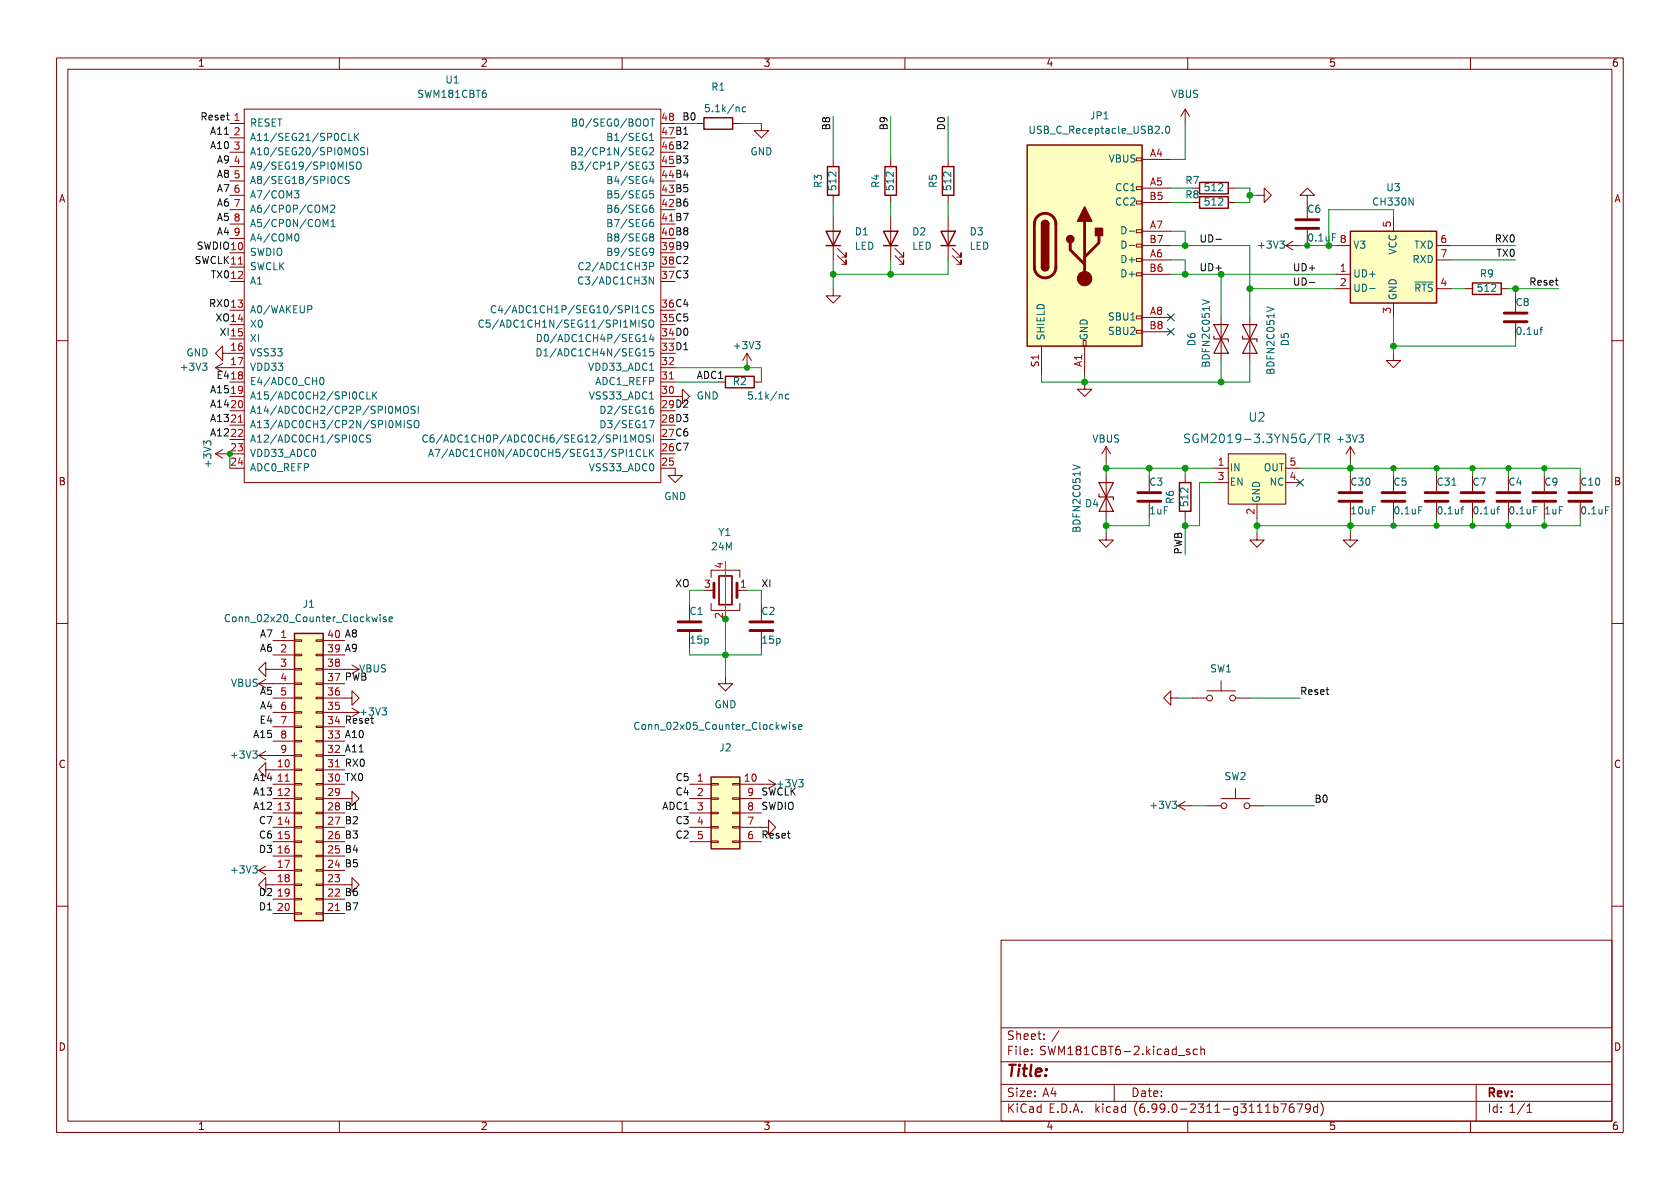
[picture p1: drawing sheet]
<svg xmlns="http://www.w3.org/2000/svg" width="297mm" height="210mm" viewBox="0 0 297 210" stroke-linecap="round" stroke-linejoin="round" font-family="sans-serif">
<g fill="none" stroke="#840000" stroke-width=".18">
<path d="M10 10.2h277v190.1h-277zM12 12.2h273v186.1h-273zM43.2 19.3h73.6v66h-73.6zM60 10.2v2M110 10.2v2M160 10.2v2M209.5 19.3v2.5M209.5 19.3l-.7 1.3M209.5 19.3l.8 1.3M210 10.2v2M260 10.2v2M40.6 21.8h2.6"/>
<path d="M40.6 24.4h2.6M40.6 26.9h2.6M40.6 29.5h2.6M40.6 32h2.6M40.6 34.5h2.6M40.6 37.1h2.6M40.6 39.6h2.6M123.2 21.8h1.3M129.5 21.8h1.3M134.6 21.8v1.3h1.3l-1.3 1.3-1.3-1.3h1.3M147.3 28.2v1.3M147.3 34.5v1.3"/>
<path d="M147.3 38.3v7.7M157.5 28.2v1.3M157.5 34.5v1.3M157.5 38.3v7.7M167.6 28.2v1.3M167.6 34.5v1.3M167.6 38.3v7.7M200.9 35.6h1v.5h-1zM200.9 33h1v.5h-1zM200.9 27.9h1v.5h-1zM201.9 35.8h5.1M201.9 28.2h5.1"/>
<path d="M201.9 33.3h5.1M210.8 33.3h1.3M217.2 35.8h1.2M217.2 33.3h1.2M222.2 34.5h1.3v-1.2l1.3 1.2-1.3 1.3v-1.3M231.1 34.5h1.3l-1.3-1.2-1.2 1.2h1.2v4.1M246.4 38.3v2.6M40.6 47.2h2.6M40.6 42.2h2.6M147.3 51v1.3h1.3l-1.3 1.3-1.3-1.3h1.3M148.1 45.2l1.5 1.5v-.7v.7h-.8M148.1 43.9l1.5 1.6v-.8v.8h-.8"/>
<path d="M158.2 45.2l1.6 1.5v-.7v.7h-.8M158.2 43.9l1.6 1.6v-.8v.8h-.8M168.4 45.2l1.5 1.5v-.7v.7h-.7M168.4 43.9l1.5 1.6v-.8v.8h-.7M200.9 58.4h1v.5h-1zM200.9 55.9h1v.5h-1zM200.9 48.3h1v.5h-1zM200.9 45.7h1v.5h-1zM200.9 43.2h1v.5h-1zM200.9 40.6h1v.5h-1zM201.9 43.4h5.1M201.9 48.5h5.1"/>
<path d="M201.9 46h5.1M201.9 40.9h5.1M201.9 56.1h5.1M201.9 58.7h5.1M215.9 56.1v7.6M221 56.1v7.6M227.3 43.4l1.3 .8M227.3 43.4h2.6M228.6 42.7l-1.3 .7M231.1 40.6v2.8M236.2 51h2.6M236.2 43.4h2.6"/>
<path d="M236.2 48.5h2.6M246.4 53.6v2.5M254 51h2.5M254 43.4h2.5M254 46h2.5M259.1 51h1.2M265.4 51h1.3M268 52.3v2.8M268 57.1v2.8M10 60.2h2M38.1 65l1.3 .8M38.1 65h2.5"/>
<path d="M39.4 62.5v-1.3l-1.3 1.3 1.3 1.2v-1.2h1.2M39.4 79.5l-1.3 .8M39.4 64.3l-1.3 .7M40.6 75.2h2.6M116.8 67.6h2.6M119.4 70.1h1.2v-1.3l1.3 1.3-1.3 1.3v-1.3M127 67.6h1.3M132.1 62.5l-.8 1.2M132.1 62.5v2.5M132.1 62.5l.7 1.2M133.3 67.6h1.3M184.1 61.2v5.1"/>
<path d="M191.5 60.2h.5v1h-.5zM191.8 67.6v1.2h1.2l-1.2 1.3-1.3-1.3h1.3M191.8 61.2v5.1M195.6 79l-.8 1.3M195.6 79v2.5M195.6 79l.7 1.3M238.8 79l-.8 1.3M238.8 79v2.5M238.8 79l.7 1.3M246.4 62.5v1.2h1.2l-1.2 1.3-1.3-1.3h1.3M285 60.2h2M38.1 80.3l1.3 .7"/>
<path d="M38.1 80.3h2.5M119.4 82.8v1.3h1.2l-1.2 1.2-1.3-1.2h1.3M195.6 94.2v1.3h1.2l-1.2 1.3-1.3-1.3h1.3M195.6 84.1v7.6M203.2 84.1v2.8M203.2 88.9v2.8M209.5 84.1v1.2M209.5 90.4v1.3M214.6 82.8h2.6M214.6 85.3h2.6M217.2 80.3h10.1v8.8h-10.1zM222.2 94.2v1.3h1.3l-1.3 1.3-1.2-1.3h1.2"/>
<path d="M222.2 89.1v2.6M227.3 82.8h2.6M227.3 85.3h2.6M238.8 94.2v1.3h1.2l-1.2 1.3-1.3-1.3h1.3M238.8 84.1v2.8M238.8 88.9v2.8M246.4 84.1v2.8M246.4 88.9v2.8M254 84.1v2.8M254 88.9v2.8M260.3 84.1v2.8M260.3 88.9v2.8"/>
<path d="M266.7 84.1v2.8M266.7 88.9v2.8M273 84.1v2.8M273 88.9v2.8M279.4 84.1v2.8M279.4 88.9v2.8M10 110.2h2M47 118.4v-1.3l-1.3 1.3 1.3 1.2v-1.2h5.1M48.3 113.3h3.8M48.3 115.8h3.8M52.1 118.2h1.2v.3h-1.2zM52.1 115.7h1.2v.2h-1.2z"/>
<path d="M52.1 113.2h1.2v.2h-1.2zM55.9 118.2h1.2v.3h-1.2zM55.9 115.7h1.2v.2h-1.2zM55.9 113.2h1.2v.2h-1.2zM57.1 113.3h3.9M57.1 115.8h3.9M57.1 118.4h6.4M62.2 117.6l1.3 .8M63.5 118.4l-1.3 .7M121.9 106.9v2.8M121.9 111.8v2.7M125.7 102.1v-1.3h5.1v1.3"/>
<path d="M125.7 106.7v1.2h5.1v-1.2M125.7 104.4h.5M128.3 119.6v1.3h1.2l-1.2 1.3-1.3-1.3h1.3M130.3 104.4h.5M134.6 106.9v2.8M134.6 111.8v2.7M285 110.2h2M45.7 133.6h6.4M45.7 133.6l1.3 .8M45.7 120.9l1.3 .8M45.7 120.9h6.4M47 136.1v-1.2l-1.3 1.2 1.3 1.3v-1.3h5.1"/>
<path d="M47 132.8l-1.3 .8M47 120.1l-1.3 .8M48.3 123.4h3.8M48.3 138.7h3.8M48.3 131.1h3.8M48.3 128.5h3.8M48.3 126h3.8M52.1 138.6h1.2v.2h-1.2zM52.1 136h1.2v.3h-1.2zM52.1 133.5h1.2v.2h-1.2zM52.1 130.9h1.2v.3h-1.2zM52.1 128.4h1.2v.2h-1.2z"/>
<path d="M52.1 125.9h1.2v.2h-1.2zM52.1 123.3h1.2v.3h-1.2zM52.1 120.8h1.2v.2h-1.2zM55.9 138.6h1.2v.2h-1.2zM55.9 136h1.2v.3h-1.2zM55.9 133.5h1.2v.2h-1.2zM55.9 130.9h1.2v.3h-1.2zM55.9 128.4h1.2v.2h-1.2zM55.9 125.9h1.2v.2h-1.2zM55.9 123.3h1.2v.3h-1.2zM55.9 120.8h1.2v.2h-1.2zM57.1 123.4h5.1v-1.2l1.3 1.2-1.3 1.3v-1.3"/>
<path d="M57.1 138.7h3.9M57.1 133.6h3.9M57.1 120.9h3.9M57.1 136.1h3.9M57.1 131.1h3.9M57.1 128.5h3.9M57.1 126h6.4M62.2 125.2l1.3 .8M63.5 126l-1.3 .7M121.9 138.7h3.8M125.7 138.6h1.3v.2h-1.3zM129.5 138.6h1.3v.2h-1.3z"/>
<path d="M130.8 138.7h6.4M135.9 137.9l1.3 .8M137.2 138.7l-1.3 .7M207 123.4v-1.2l-1.3 1.2 1.3 1.3v-1.3h1.3M210.8 123.4h2.6M213.4 122.2h5M215.9 120.4v1.8M218.4 123.4h2.6M218.4 139.4v1.8M45.7 153.9h6.4M45.7 153.9l1.3 .8M47 156.5v-1.3l-1.3 1.3 1.3 1.2v-1.2h5.1"/>
<path d="M47 153.2l-1.3 .7M48.3 141.2h3.8M48.3 143.8h3.8M48.3 146.3h3.8M48.3 148.8h3.8M48.3 151.4h3.8M48.3 159h3.8M52.1 158.9h1.2v.2h-1.2zM52.1 156.3h1.2v.3h-1.2zM52.1 153.8h1.2v.2h-1.2zM52.1 151.3h1.2v.2h-1.2zM52.1 148.7h1.2v.3h-1.2z"/>
<path d="M52.1 146.2h1.2v.2h-1.2zM52.1 143.6h1.2v.3h-1.2zM52.1 141.1h1.2v.2h-1.2zM55.9 158.9h1.2v.2h-1.2zM55.9 156.3h1.2v.3h-1.2zM55.9 153.8h1.2v.2h-1.2zM55.9 151.3h1.2v.2h-1.2zM55.9 148.7h1.2v.3h-1.2zM55.9 146.2h1.2v.2h-1.2zM55.9 143.6h1.2v.3h-1.2zM55.9 141.1h1.2v.2h-1.2zM57.1 156.5h5.1v-1.3l1.3 1.3-1.3 1.2v-1.2"/>
<path d="M57.1 141.2h5.1v-1.3l1.3 1.3-1.3 1.3v-1.3M57.1 143.8h3.9M57.1 146.3h3.9M57.1 148.8h3.9M57.1 153.9h3.9M57.1 151.4h3.9M57.1 159h3.9M121.9 141.2h3.8M121.9 143.8h3.8M121.9 146.3h3.8M121.9 148.8h3.8M125.7 148.7h1.3v.3h-1.3z"/>
<path d="M125.7 146.2h1.3v.2h-1.3zM125.7 143.6h1.3v.3h-1.3zM125.7 141.1h1.3v.2h-1.3zM129.5 148.7h1.3v.3h-1.3zM129.5 146.2h1.3v.2h-1.3zM129.5 143.6h1.3v.3h-1.3zM129.5 141.1h1.3v.2h-1.3zM130.8 146.3h5.1v-1.3l1.3 1.3-1.3 1.3v-1.3M130.8 141.2h3.8M130.8 143.8h3.8M130.8 148.8h3.8M208.3 142.5h2.5"/>
<path d="M208.3 142.5l1.2 .8M209.5 141.7l-1.2 .8M213.4 142.5h2.5M215.9 141.2h5.1M221 142.5h2.5M10 160.2h2M48.3 161.5h3.8M52.1 161.4h1.2v.3h-1.2zM55.9 161.4h1.2v.3h-1.2zM57.1 161.5h3.9M177 166.3h108v32h-108zM285 160.2h2"/>
<path d="M60 198.3v2M110 198.3v2M160 198.3v2M177 194.8h108M177 191.8h108M177 187.8h108M177 181.8h108M185.8 193.4h1M186.5 192.9v1M187.3 182.2l-1.3 2M197 191.8v3M208.3 186.6h1.2"/>
<path d="M210 198.3v2M210.3 185.6l-.3-.1-.2 .2v.2l.5 .2v.3h-.5M211.7 185.6l-.4-.1-.3 .3v.4l.1 .2h.6M212.3 185.6l.2-.1 .4 .1 .1 .9M212.3 185v1.5M223.7 196.7h.9M223.7 195.6l.5-.4v1.5M225.2 195.8l.5-.1 .3 .3v.4l-.2 .2h-.6M225.2 195.2v1.5M226.5 195.2h1l-.7 1.5M228.7 195.2a.59 .59 0 0 0-.7 .6v.6l.1 .2 .4 .1 .2-.1 .1-.5-.1-.3h-.5l-.2 .3M229.3 195.2h1l-.6 1.5"/>
<path d="M231.7 195.8l-.3 .3h-.4l-.2-.3 .2-.5 .4-.1 .2 .1a.99 .99 0 0 1-.4 1.4h-.2M233 195.8l-.5-.1-.3 .3v.4l.2 .2h.6M233 195.2v1.5M233.5 195a1.72 1.72 0 0 1 0 2.3M260 198.3v2M261 191.8v6.5M269.5 195.1l-1.2 2M270 196.7h.8M270 195.6l.4-.4v1.5"/>
<circle cx="213.9" cy="123.4" r=".51"/>
<circle cx="217.9" cy="123.4" r=".51"/>
<circle cx="216.4" cy="142.5" r=".51"/>
<circle cx="220.5" cy="142.5" r=".51"/>
</g>
<g fill="none" stroke="#840000" stroke-width=".25">
<path d="M124.5 20.8h5v2.1h-5zM146.3 29.5h2v5h-2zM156.5 29.5h2v5h-2zM166.6 29.5h2.1v5h-2.1zM181.6 25.6h20.3v35.6h-20.3zM184.1 39.6a.64 .64 0 0 1 .7-.6 .64 .64 0 0 1 .6 .6M212.1 34.8h5.1v2h-5.1zM212.1 32.3h5.1v2h-5.1zM146 40.9h2.6l-1.3 2.5zM146 43.4h2.6M156.2 40.9h2.5l-1.2 2.5zM156.2 43.4h2.5"/>
<path d="M166.4 40.9h2.5l-1.3 2.5zM166.4 43.4h2.5M184.1 47.2a.64 .64 0 0 0 .7 .7 .64 .64 0 0 0 .6-.7M238.8 40.9h15.2v12.7h-15.2zM260.3 50h5.1v2.1h-5.1zM128.3 66.5h5v2.1h-5zM208.5 85.3h2.1v5.1h-2.1zM52.1 112h5v50.8h-5zM125.7 137.4h5.1v12.7h-5.1z"/>
</g>
<g fill="none" stroke="#006464" stroke-width=".18">
<path d="M124.7 19.6l.1 .1M124.8 18.5v.5M131.5 18.9l.3 .1M131.8 19.7l-.3 .1M52.1 33.7h.7l-.4 .5 .4 .1v.5l-.2 .2h-.4M57.1 38.8l.5 .9 .4-.9v1.3M57.5 37.2l.4-.9v1.2M58.5 36.4l.5-.1 .2 .3-.8 .9h.8M58.5 39.2l.4-.4v1.3M59.9 32.3l.3 .2 .3-.2M60.5 31.3l-.3-.1-.3 .2M61.7 23.6v1.2h.6"/>
<path d="M61.7 31.3l-.4-.1-.3 .2 .1 .3 .6 .3v.3l-.2 .2-.5-.1M61.9 29.2l.5 .2 .1 .3-.2 .2h-.5M61.9 28.7h.6M62.7 23.6v1.2M62.7 26.1a.43 .43 0 0 1 .5 .4v.5a.43 .43 0 0 1-.5 .4M62.9 24.1l.5 .7M63.2 28.7h.1a.43 .43 0 0 1 .6 .4v.4a.42 .42 0 0 1-.5 .4 .42 .42 0 0 1-.4-.4v-.4zM63.4 23.6l-.7 .7M64.5 26.2l-.5-.1-.3 .3 .2 .3 .5 .2v.4l-.2 .1-.5-.1M65 26.1v1.3M101.1 26.1h.4l.2 .3-.2 .3 .2 .1 .1 .3-.2 .3h-.5zM101.1 26.7h.4"/>
<path d="M101.1 28.7h.5l.2 .2-.2 .4 .2 .1 .1 .3-.3 .2h-.5zM101.1 29.3h.5M101.2 21h.5l.2 .3-.2 .3 .2 .2 .1 .3-.3 .2h-.5zM101.2 21.6h.5M102.3 29.8l.5 .1M102.3 28.7h.8l-.5 .4h.2M102.8 26.1l-.5 .1M102.9 26.7l-.7 .7h.8M107.5 39.4h.4M107.5 36.9h.4M107.5 34.3h.4M107.5 31.8h.4"/>
<path d="M107.5 24.2h.4M107.9 23.6h-.4v1.2h.5M107.9 31.2h-.4v1.3h.5M107.9 33.7h-.4v1.3h.5M107.9 36.3h-.4v1.2h.5M107.9 38.8h-.4v1.3h.5M182.1 22.3v1l.2 .2M206.2 22.4l.2-.1a.68 .68 0 0 1 .4 .6 .68 .68 0 0 1-.4 .7l-.2-.1-.1-.4zM52.4 41.4a.68 .68 0 0 1 .5 .6 .68 .68 0 0 1-.5 .6M55 54.1l.1 .2-.1 .4M58.5 40.1h.8M85.5 56.7a.6 .6 0 0 0-.9 .4 .6 .6 0 0 0 .6 .8l.3-.2"/>
<path d="M86.6 56.6h-.6l-.1 .6 .2-.1h.5l.1 .2-.1 .4-.2 .2-.5-.2M87.6 54.2a.6 .6 0 0 0-.8 .4 .6 .6 0 0 0 .6 .7l.2-.1M88.1 56.5l-1.1 1.7M88.4 54l-.3 .9h.8M88.7 54.5v.8M90.3 54l-1.1 1.6M95 59.1a.64 .64 0 0 1 .8 .7 .64 .64 0 0 1-.8 .6zM96.9 59.4l-.2-.3a.68 .68 0 0 0-.5 .7 .68 .68 0 0 0 .5 .6l.2-.2M103 49a.59 .59 0 0 0-.7 .6 .59 .59 0 0 0 .7 .6M103.1 46.5a.59 .59 0 0 0-.8 .6 .59 .59 0 0 0 .8 .5M107.5 44.5h.4M107.5 42h.4"/>
<path d="M107.9 43.9h-.4v1.3h.5M107.9 41.4h-.4v1.2h.5M198.7 42.6h-.3v1.3h.3M198.7 40.1h-.3v1.3h.3M242.2 51h.9M250.2 49.9h3.2M56.6 67l.2-.2a.68 .68 0 0 1 .5 .6 .68 .68 0 0 1-.5 .6l-.2-.2M64.3 77a.6 .6 0 0 0-.8 .5 .6 .6 0 0 0 .6 .7l.2-.1M64.9 69.3v1.3h.6M65.5 77l-.4-.1-.2 .1v.4l.5 .2 .1 .3-.2 .3-.5-.1M65.9 69.3v1.3M66.1 69.8l.5 .8"/>
<path d="M66.6 69.3l-.7 .7M70.4 72.7l.4-.9v1.3M70.4 75.3l.5-.9v1.2M71.5 74.4v1.2M71.5 71.9l.2-.1a.43 .43 0 0 1 .5 .5v.4a.42 .42 0 0 1-.4 .4 .42 .42 0 0 1-.5-.4v-.4zM72.7 74.4h-.4l-.3 .2 .1 .3 .6 .3v.3l-.2 .1h-.5M73.4 71.9l-.5-.1-.2 .3 .1 .3 .5 .2v.4l-.1 .1-.5-.1M73.4 74.4h.1a.43 .43 0 0 1 .6 .4v.4a.42 .42 0 0 1-.5 .5 .42 .42 0 0 1-.4-.5v-.4zM74 71.8v1.3M75.5 77a.6 .6 0 0 0-.8 .5 .6 .6 0 0 0 .6 .7l.2-.1M76.6 76.9l-.3 .1a.85 .85 0 0 0 0 1.2l.4-.1 .1-.5-.3-.2-.3 .1-.2 .1M76.9 79.5h.9l-.6 1.2"/>
<path d="M78.2 76.9l-1.1 1.6M78.4 78.2l.5-1.3 .4 1.3M78.6 77.8h.6M79.2 79.4l-1.1 1.6M95 61.7a.64 .64 0 0 1 .7 .6 .64 .64 0 0 1-.7 .6zM96.2 62.9h.7M96.2 62l.3-.3v1.2M106.9 72.1l-.1-.2-.5-.1v1.3l.5-.1 .1-.2M106.9 74.7l-.1-.3h-.5v1.2h.5l.1-.3M132.3 70.4l.1 .1M132.4 69.3v.5M139.1 69.7l.4 .1"/>
<path d="M139.5 70.5l-.4 .1M210.3 76.8h-.6l-.3 .2 .2 .4 .6 .3v.4l-.2 .2-.6-.1M234.2 77.6l.7-.1 .2-.2-.1-.4-.2-.1h-.6v1.5M234.6 77.6l.5 .7M75.8 80.7l.4-1.2 .4 1.2M75.9 80.4h.6M79.4 80.7l.4-1.2 .5 1.2M79.5 80.4h.6M40.2 108.7a.68 .68 0 0 0-.4 .6 .68 .68 0 0 0 .4 .6M68.2 109.1h-.3l-.1 .2v.2l.4 .1v.3h-.4M68.8 109.5l.6-.1-.1-.3h-.3l-.2 .2 .1 .6h.4M112.6 127.7a.68 .68 0 0 0-.4 .6 .68 .68 0 0 0 .4 .7"/>
<path d="M140.6 128.2l-.3-.1-.1 .2v.2l.4 .1v.3h-.4M141.2 128.6l.6-.2-.1-.2-.3-.1-.2 .2v.6h.5"/>
</g>
<path d="M214.6 57.4h2.6l-1.3 2.5zM214.6 59.4v.5h2.6v.5M215.9 59.9l1.3 2.6h-2.6zM219.7 57.4h2.5l-1.2 2.5zM219.7 59.4v.5h2.5v.5M221 59.9l1.2 2.6h-2.5zM194.3 85.3h2.5l-1.2 2.6zM194.3 87.4v.5h2.5v.5M195.6 87.9l1.2 2.5h-2.5z" fill="none" stroke="#840000" stroke-width=".2"/>
<g fill="none" stroke="#840000" stroke-width=".51">
<path d="M183.4 38.3a1.91 1.91 0 0 1 2.1-.4 1.91 1.91 0 0 1 1.2 1.7v7.6a1.91 1.91 0 0 1-1.9 1.9 1.91 1.91 0 0 1-1.9-1.9v-7.7l.2-.7zM191.8 39.1v10.2M229.1 38.9h4.1M189.2 42.9v1.3l2.6 2.5M194.3 41.7v1.2l-2.5 2.6M229.1 40.4h4.1M265.9 56.9h4.1M265.9 55.4h4.1M201.2 88.6h4M201.2 87.1h4M236.7 88.6h4.1M236.7 87.1h4.1"/>
<path d="M244.3 88.6h4.1M244.3 87.1h4.1M252 88.6h4M252 87.1h4M258.3 88.6h4.1M258.3 87.1h4.1M264.7 88.6h4M264.7 87.1h4M271 88.6h4.1M271 87.1h4.1M277.4 88.6h4M277.4 87.1h4"/>
<path d="M119.9 111.5h4.1M119.9 110h4.1M126.2 103.1v2.6M130.3 103.1v2.6M132.6 111.5h4.1M132.6 110h4.1"/>
</g>
<g fill="#ffffc2" stroke="#ffffc2" stroke-width=".18">
<path d="M238.8 40.9h15.2v12.7h-15.2z"/>
<path d="M217.2 80.3h10.1v8.8h-10.1z"/>
<path d="M125.7 137.4h5.1v12.7h-5.1z"/>
<path d="M181.6 25.6h20.3v35.6h-20.3z"/>
<path d="M52.1 112h5v50.8h-5z"/>
</g>
<path d="M127.1 101.8h2.3v5.1h-2.3z" fill="none" stroke="#840000" stroke-width=".3"/>
<g fill="#840000" stroke="#840000" stroke-width=".25">
<path d="M184.1 47.2h1.3a.64 .64 0 0 1-.6 .7 .64 .64 0 0 1-.7-.7z"/>
<path d="M184.1 39.6h1.3v7.6h-1.3z"/>
<path d="M184.3 39.2a.64 .64 0 0 1 .7-.2 .64 .64 0 0 1 .4 .6h-1.3z"/>
<path d="M191.8 36.6l1.2 2.5h-2.5z"/>
<path d="M193.7 40.4h1.2v1.3h-1.2z"/>
<circle cx="189.2" cy="42.3" r=".63"/>
</g>
<circle cx="191.8" cy="49.3" r="1.27" fill="#840000" stroke="#840000" stroke-width=".18"/>
<path d="M215 42.3h1M231.5 49.9h1" fill="none" stroke="#0f0f0f" stroke-width=".18"/>
<g fill="none" stroke="#009600" stroke-width=".18">
<path d="M119.4 21.8h3.8M130.8 21.8h3.8M147.3 20.6v7.6M147.3 35.8v2.5M157.5 20.6v7.6M157.5 35.8v2.5M167.6 20.6v7.6M167.6 35.8v2.5M207 35.8h3.8M207 33.3h3.8M209.5 21.8v6.4h-2.5M218.4 33.3h2.6v2.5h-2.6"/>
<path d="M221 34.5h1.2M246.4 38.3v-1.2h-11.5v6.3h-5M147.3 46v5M157.5 46v2.5M167.6 46v2.5h-20.3M207 43.4h14v12.7M207 46h2.5v2.5M207 40.9h2.5v2.5M207 48.5h29.2M215.9 48.5v7.6M221 51h15.2M246.4 56.1v6.4"/>
<path d="M256.5 51h2.6M256.5 43.4h11.5M256.5 46h11.5M266.7 51h8.9M268 51v1.3M268 59.9v1.3h-21.6M119.4 67.6h7.6M119.4 65h15.2v2.6M191.8 66.3v1.3M215.9 63.7v3.9M221 63.7v3.9h-36.9v-1.3M40.6 80.3v2.5"/>
<path d="M128.3 99.3v20.3M195.6 82.8h19M195.6 81.5v2.6M195.6 91.7v2.5M203.2 91.7v1.3h-7.6M203.2 82.8v1.3M209.5 82.8v1.3M209.5 91.7v6.3M214.6 85.3h-2.5v7.7h-2.6M222.2 91.7v2.5M229.9 82.8h49.5v1.3M238.8 81.5v2.6"/>
<path d="M238.8 91.7v2.5M246.4 82.8v1.3M246.4 91.7v1.3M254 82.8v1.3M254 91.7v1.3M260.3 82.8v1.3M260.3 91.7v1.3M266.7 82.8v1.3M266.7 91.7v1.3M273 82.8v1.3M273 91.7v1.3M279.4 91.7v1.3h-57.2"/>
<path d="M121.9 114.5v1.3h12.7v-1.3M124.5 104.4h-2.6v2.5M132.1 104.4h2.5v2.5M208.3 123.4h2.5M221 123.4h8.9M210.8 142.5h2.6M223.5 142.5h8.9"/>
</g>
<path d="M206.4 55.5l1.2 1.2M206.4 58.1l1.2 1.2M207.6 55.5l-1.2 1.2M207.6 58.1l-1.2 1.2M229.3 84.7l1.2 1.2M230.5 84.7l-1.2 1.2" fill="none" stroke="#000084" stroke-width=".18"/>
<g fill="#009600" stroke="#009600" stroke-width=".18">
<circle cx="215.9" cy="67.6" r=".51"/>
<circle cx="231.1" cy="43.4" r=".46"/>
<circle cx="209.6" cy="82.8" r=".51"/>
<circle cx="203.2" cy="82.8" r=".51"/>
<circle cx="191.8" cy="67.6" r=".51"/>
<circle cx="221" cy="51" r=".51"/>
<circle cx="221" cy="34.5" r=".51"/>
<circle cx="209.6" cy="48.5" r=".51"/>
<circle cx="195.6" cy="93" r=".51"/>
<circle cx="209.6" cy="43.4" r=".51"/>
<circle cx="215.9" cy="48.5" r=".51"/>
<circle cx="195.6" cy="82.8" r=".51"/>
<circle cx="273" cy="93" r=".46"/>
<circle cx="266.7" cy="93" r=".46"/>
<circle cx="246.4" cy="93" r=".46"/>
<circle cx="254" cy="82.8" r=".46"/>
<circle cx="254" cy="93" r=".46"/>
<circle cx="260.3" cy="93" r=".46"/>
<circle cx="266.7" cy="82.8" r=".46"/>
<circle cx="260.3" cy="82.8" r=".46"/>
<circle cx="273" cy="82.8" r=".46"/>
<circle cx="235" cy="43.4" r=".51"/>
<circle cx="246.4" cy="82.8" r=".46"/>
<circle cx="246.4" cy="61.2" r=".51"/>
<circle cx="268" cy="51" r=".51"/>
<circle cx="238.8" cy="82.8" r=".51"/>
<circle cx="238.8" cy="93" r=".51"/>
<circle cx="209.6" cy="93" r=".51"/>
<circle cx="222.3" cy="93" r=".51"/>
<circle cx="132.1" cy="65" r=".46"/>
<circle cx="40.6" cy="80.3" r=".46"/>
<circle cx="157.5" cy="48.5" r=".51"/>
<circle cx="147.3" cy="48.5" r=".51"/>
<circle cx="128.3" cy="109.5" r=".51"/>
<circle cx="128.3" cy="115.8" r=".51"/>
</g>
<text font-size="2.8" fill="#840000" x="178" y="190.6">Title:</text>
<g font-size="2.1" fill="#006464">
<text x="220.9" y="74.7">U2</text>
<text x="211" y="78.5">SGM2019-3.3YN5G/TR</text>
</g>
<g font-size="2.1" fill="#840000">
<text x="178" y="184">Sheet: /</text>
<text x="178" y="186.7">File: SWM181CBT6-2.kicad_sch</text>
<text x="178" y="196.9">KiCad E.D.A. kicad (6.99.0-2311-g3111b7679d)</text>
<text x="178" y="194.1">Size: A4</text>
<text x="200" y="194.1">Date:</text>
<text x="263" y="194.1">Rev:</text>
<text x="263" y="196.9">Id: 1/1</text>
</g>
<g font-size="1.8" fill="#840000">
<text x="35" y="11.9">1</text>
<text x="85" y="11.9">2</text>
<text x="135" y="11.9">3</text>
<text x="185" y="11.9">4</text>
<text x="235" y="11.9">5</text>
<text x="285" y="11.9">6</text>
<text x="10.3" y="35.9">A</text>
<text x="285.3" y="35.9">A</text>
<text x="10.3" y="85.9">B</text>
<text x="285.3" y="85.9">B</text>
<text x="10.3" y="135.9">C</text>
<text x="285.3" y="135.9">C</text>
<text x="10.3" y="185.9">D</text>
<text x="285.3" y="185.9">D</text>
<text x="35" y="199.9">1</text>
<text x="85" y="199.9">2</text>
<text x="135" y="199.9">3</text>
<text x="185" y="199.9">4</text>
<text x="235" y="199.9">5</text>
<text x="285" y="199.9">6</text>
</g>
<g font-size="1.8" fill="#006464">
<text x="74.1" y="17.4">SWM181CBT6</text>
<text x="78.9" y="14.9">U1</text>
<text x="125.9" y="16.1">R1</text>
<text x="207.1" y="17.4">VBUS</text>
<text x="44.2" y="22.5">RESET</text>
<text x="102.8" y="22.5">B0/SEG0/BOOT</text>
<text x="125.3" y="19.9">5.1k/nc</text>
<text x="182.7" y="23.7">USB_C_Receptacle_USB2.0</text>
<text x="192.9" y="21.2">JP1</text>
<text x="44.2" y="25">A11/SEG21/SP0CLK</text>
<text x="44.2" y="27.6">A10/SEG20/SPI0MOSI</text>
<text x="103.1" y="27.6">B2/CP1N/SEG2</text>
<text x="108.4" y="25">B1/SEG1</text>
<text x="132.7" y="27.6">GND</text>
<text x="196" y="28.8">VBUS</text>
<text x="44.2" y="30.1">A9/SEG19/SPI0MISO</text>
<text x="44.2" y="32.6">A8/SEG18/SPI0CS</text>
<text x="44.2" y="35.2">A7/COM3</text>
<text x="103.2" y="30.1">B3/CP1P/SEG3</text>
<text x="108.4" y="35.2">B5/SEG5</text>
<text x="108.4" y="32.6">B4/SEG4</text>
<text x="145.4" y="33.1" transform="rotate(-90 145.4 33.1)">R3</text>
<text x="148" y="33.5" transform="rotate(-90 148 33.5)">512</text>
<text x="155.6" y="33.1" transform="rotate(-90 155.6 33.1)">R4</text>
<text x="158.1" y="33.5" transform="rotate(-90 158.1 33.5)">512</text>
<text x="165.7" y="33.1" transform="rotate(-90 165.7 33.1)">R5</text>
<text x="168.3" y="33.5" transform="rotate(-90 168.3 33.5)">512</text>
<text x="197.4" y="33.9">CC1</text>
<text x="209.7" y="35.2">R8</text>
<text x="209.7" y="32.6">R7</text>
<text x="213.2" y="33.9">512</text>
<text x="245.2" y="33.9">U3</text>
<text x="44.2" y="37.7">A6/CP0P/COM2</text>
<text x="44.2" y="40.3">A5/CP0N/COM1</text>
<text x="108.4" y="40.3">B7/SEG6</text>
<text x="108.4" y="37.7">B6/SEG6</text>
<text x="151.2" y="41.7">D1</text>
<text x="161.4" y="41.7">D2</text>
<text x="171.6" y="41.7">D3</text>
<text x="197.4" y="36.4">CC2</text>
<text x="199" y="41.5">D-</text>
<text x="213.2" y="36.4">512</text>
<text x="231.2" y="37.7">C6</text>
<text x="243" y="36.4">CH330N</text>
<text x="44.2" y="45.3">SWDIO</text>
<text x="44.2" y="47.9">SWCLK</text>
<text x="44.2" y="42.8">A4/COM0</text>
<text x="103.5" y="47.9">C2/ADC1CH3P</text>
<text x="108.4" y="45.3">B9/SEG9</text>
<text x="108.4" y="42.8">B8/SEG8</text>
<text x="151.1" y="44.3">LED</text>
<text x="161.2" y="44.3">LED</text>
<text x="171.4" y="44.3">LED</text>
<text x="198.6" y="46.6">D+</text>
<text x="199" y="44.1">D-</text>
<text x="222.7" y="44.1">+3V3</text>
<text x="239.3" y="44.1">V3</text>
<text x="247" y="45.1" transform="rotate(-90 247 45.1)">VCC</text>
<text x="249.8" y="46.6">RXD</text>
<text x="250" y="44.1">TXD</text>
<text x="44.2" y="50.4">A1</text>
<text x="103.4" y="50.4">C3/ADC1CH3N</text>
<text x="198.6" y="49.1">D+</text>
<text x="239.3" y="49.1">UD+</text>
<text x="239.3" y="51.7">UD-</text>
<text x="247" y="53.1" transform="rotate(-90 247 53.1)">GND</text>
<text x="248.6" y="51.7">~{RTS}</text>
<text x="261.4" y="51.7">512</text>
<text x="261.8" y="49.1">R9</text>
<text x="44.2" y="55.5">A0/WAKEUP</text>
<text x="44.2" y="58">X0</text>
<text x="88.4" y="58">C5/ADC1CH1N/SEG11/SPI1MISO</text>
<text x="90.6" y="55.5">C4/ADC1CH1P/SEG10/SPI1CS</text>
<text x="196.2" y="56.8">SBU1</text>
<text x="196.2" y="59.3">SBU2</text>
<text x="268.1" y="54.2">C8</text>
<text x="268.3" y="59.3">0.1uf</text>
<text x="32.2" y="65.7">+3V3</text>
<text x="32.9" y="63.1">GND</text>
<text x="44.2" y="60.6">XI</text>
<text x="44.2" y="63.1">VSS33</text>
<text x="44.2" y="65.7">VDD33</text>
<text x="97.2" y="63.1">D1/ADC1CH4N/SEG15</text>
<text x="97.3" y="60.6">D0/ADC1CH4P/SEG14</text>
<text x="104.3" y="65.7">VDD33_ADC1</text>
<text x="130" y="61.8">+3V3</text>
<text x="184.8" y="60.2" transform="rotate(-90 184.8 60.2)">SHIELD</text>
<text x="192.4" y="60.2" transform="rotate(-90 192.4 60.2)">GND</text>
<text x="211.5" y="61.1" transform="rotate(-90 211.5 61.1)">D6</text>
<text x="214" y="64.6" transform="rotate(-90 214 64.6)">BDFN2C051V</text>
<text x="225.4" y="65.9" transform="rotate(-90 225.4 65.9)">BDFN2C051V</text>
<text x="228" y="61.1" transform="rotate(-90 228 61.1)">D5</text>
<text x="44.2" y="68.2">E4/ADC0_CH0</text>
<text x="44.2" y="70.7">A15/ADC0CH2/SPI0CLK</text>
<text x="104.5" y="70.7">VSS33_ADC1</text>
<text x="105.3" y="68.2">ADC1_REFP</text>
<text x="123.2" y="70.7">GND</text>
<text x="129.7" y="68.2">R2</text>
<text x="132.9" y="70.7">5.1k/nc</text>
<text x="44.2" y="73.3">A14/ADC0CH2/CP2P/SPI0MOSI</text>
<text x="44.2" y="75.8">A13/ADC0CH3/CP2N/SPI0MISO</text>
<text x="107.4" y="75.8">D3/SEG17</text>
<text x="107.4" y="73.3">D2/SEG16</text>
<text x="37.5" y="82.3" transform="rotate(-90 37.5 82.3)">+3V3</text>
<text x="44.2" y="78.4">A12/ADC0CH1/SPI0CS</text>
<text x="44.2" y="80.9">VDD33_ADC0</text>
<text x="44.2" y="83.4">ADC0_REFP</text>
<text x="79.7" y="78.4">C6/ADC1CH0P/ADC0CH6/SEG12/SPI1MOSI</text>
<text x="80.4" y="80.9">A7/ADC1CH0N/ADC0CH5/SEG13/SPI1CLK</text>
<text x="104.5" y="83.4">VSS33_ADC0</text>
<text x="193.1" y="78.4">VBUS</text>
<text x="217.4" y="83.4">IN</text>
<text x="223.3" y="83.4">OUT</text>
<text x="236.7" y="78.4">+3V3</text>
<text x="117.4" y="88.5">GND</text>
<text x="191.9" y="89.8">D4</text>
<text x="203.3" y="86">C3</text>
<text x="207.6" y="89" transform="rotate(-90 207.6 89)">R6</text>
<text x="210.2" y="89.4" transform="rotate(-90 210.2 89.4)">512</text>
<text x="217.4" y="86">EN</text>
<text x="222.9" y="88.9" transform="rotate(-90 222.9 88.9)">GND</text>
<text x="224.5" y="86">NC</text>
<text x="239" y="86">C30</text>
<text x="246.5" y="86">C5</text>
<text x="254.2" y="86">C31</text>
<text x="260.5" y="86">C7</text>
<text x="266.8" y="86">C4</text>
<text x="273.2" y="86">C9</text>
<text x="279.6" y="86">C10</text>
<text x="127.1" y="94.9">Y1</text>
<text x="191.1" y="93.8" transform="rotate(-90 191.1 93.8)">BDFN2C051V</text>
<text x="203.3" y="91.1">1uF</text>
<text x="239" y="91.1">10uF</text>
<text x="246.7" y="91.1">0.1uF</text>
<text x="254.4" y="91.1">0.1uf</text>
<text x="260.7" y="91.1">0.1uf</text>
<text x="267" y="91.1">0.1uF</text>
<text x="273.2" y="91.1">1uF</text>
<text x="279.7" y="91.1">0.1uF</text>
<text x="125.9" y="97.4">24M</text>
<text x="53.6" y="107.6">J1</text>
<text x="40.7" y="110.1">Conn_02x20_Counter_Clockwise</text>
<text x="122" y="108.8">C1</text>
<text x="122.2" y="113.9">15p</text>
<text x="134.7" y="108.8">C2</text>
<text x="134.9" y="113.9">15p</text>
<text x="214" y="119">SW1</text>
<text x="40.8" y="121.5">VBUS</text>
<text x="126.3" y="125.3">GND</text>
<text x="113.1" y="129.2">Conn_02x05_Counter_Clockwise</text>
<text x="41.1" y="134.2">+3V3</text>
<text x="127.3" y="133">J2</text>
<text x="203.7" y="143.1">+3V3</text>
<text x="216.5" y="138">SW2</text>
<text x="41.1" y="154.6">+3V3</text>
</g>
<g font-size="1.8" fill="#0f0f0f">
<text x="35.8" y="21.5">Reset 1</text>
<text x="120.6" y="21.5">B0</text>
<text x="147" y="22.8" transform="rotate(-90 147 22.8)">B8</text>
<text x="157.1" y="22.8" transform="rotate(-90 157.1 22.8)">B9</text>
<text x="167.3" y="22.8" transform="rotate(-90 167.3 22.8)">D0</text>
<text x="37.4" y="26.6">A10</text>
<text x="37.4" y="24">A11</text>
<text x="38.4" y="29.1">A9</text>
<text x="117.1" y="29.2">45B3</text>
<text x="117.1" y="26.7">46B2</text>
<text x="117.1" y="24.1">47B1</text>
<text x="38.4" y="31.6">A8</text>
<text x="38.4" y="34.2">A7</text>
<text x="117.1" y="34.3">43B5</text>
<text x="117.1" y="31.7">44B4</text>
<text x="38.4" y="41.8">A4</text>
<text x="38.4" y="39.3">A5</text>
<text x="38.4" y="36.7">A6</text>
<text x="117.1" y="41.9">40B8</text>
<text x="117.1" y="39.4">41B7</text>
<text x="117.1" y="36.8">42B6</text>
<text x="34.2" y="46.9">SWCLK 11</text>
<text x="34.6" y="44.3">SWDIO10</text>
<text x="117.1" y="47">38C2</text>
<text x="117.1" y="44.4">39B9</text>
<text x="212.1" y="43.1">UD-</text>
<text x="264.5" y="43.1">RX0</text>
<text x="264.7" y="45.6">TX0</text>
<text x="37.4" y="49.4">TX012</text>
<text x="117.1" y="49.5">37C3</text>
<text x="212.1" y="48.2">UD+</text>
<text x="228.6" y="48.2">UD+</text>
<text x="228.6" y="50.7">UD-</text>
<text x="270.8" y="50.7">Reset</text>
<text x="37.2" y="54.5">RX013</text>
<text x="38.1" y="57">XO14</text>
<text x="39" y="59.6">XI15</text>
<text x="117.1" y="59.7">34D0</text>
<text x="117.1" y="57.1">35C5</text>
<text x="117.1" y="54.6">36C4</text>
<text x="117.1" y="62.2">33D1</text>
<text x="37.4" y="69.7">A15</text>
<text x="38.5" y="67.2">E418</text>
<text x="123.2" y="67.2">ADC1</text>
<text x="37.4" y="74.8">A13</text>
<text x="37.4" y="77.4">A12</text>
<text x="37.4" y="72.3">A14</text>
<text x="40.9" y="74.9">21</text>
<text x="40.9" y="77.5">22</text>
<text x="117.1" y="77.5">27C6</text>
<text x="117.1" y="74.9">28D3</text>
<text x="117.1" y="72.4">29D2</text>
<text x="117.1" y="80">26C7</text>
<text x="209.2" y="98" transform="rotate(-90 209.2 98)">PWB</text>
<text x="119.4" y="104">XO</text>
<text x="134.6" y="104">XI</text>
<text x="46" y="112.9">A7</text>
<text x="58.1" y="113">40 A8</text>
<text x="46" y="115.5">A6</text>
<text x="58.1" y="115.6">39 A9</text>
<text x="63.5" y="119">VBUS</text>
<text x="46" y="123.1">A5</text>
<text x="46" y="125.6">A4</text>
<text x="58.1" y="120.6">37 PWB</text>
<text x="229.9" y="123.1">Reset</text>
<text x="45" y="130.7">A15</text>
<text x="46.1" y="128.2">E4</text>
<text x="58.1" y="130.8">33 A10</text>
<text x="58.1" y="128.3">34 Reset</text>
<text x="64" y="126.6">+3V3</text>
<text x="58.1" y="135.9">31 RX0</text>
<text x="58.1" y="133.3">32 A11</text>
<text x="45" y="138.3">A14</text>
<text x="45" y="143.4">A12</text>
<text x="45" y="140.9">A13</text>
<text x="58.1" y="143.5">28 B1</text>
<text x="58.1" y="138.4">30 TX0</text>
<text x="117.1" y="143.4">ADC1</text>
<text x="119.7" y="138.3">C5</text>
<text x="119.7" y="140.9">C4</text>
<text x="134.6" y="143.4">SWDIO</text>
<text x="134.6" y="140.9">SWCLK</text>
<text x="137.6" y="139.3">+3V3</text>
<text x="232.4" y="142.1">B0</text>
<text x="46" y="145.9">C7</text>
<text x="46" y="148.5">C6</text>
<text x="58.1" y="148.6">26 B3</text>
<text x="58.1" y="146">27 B2</text>
<text x="119.7" y="145.9">C3</text>
<text x="119.7" y="148.5">C2</text>
<text x="134.6" y="148.5">Reset</text>
<text x="46" y="151">D3</text>
<text x="58.1" y="153.7">24 B5</text>
<text x="58.1" y="151.1">25 B4</text>
<text x="46" y="161.2">D1</text>
<text x="46" y="158.6">D2</text>
<text x="58.1" y="161.3">21 B7</text>
<text x="58.1" y="158.7">22 B6</text>
</g>
<g font-size="1.8" fill="#a90000">
<text x="117.1" y="21.6">48</text>
<text x="41.4" y="24.1">2</text>
<text x="41.4" y="26.7">3</text>
<text x="41.4" y="29.2">4</text>
<text x="203.3" y="27.9">A4</text>
<text x="41.4" y="31.7">5</text>
<text x="41.4" y="34.3">6</text>
<text x="203.3" y="33">A5</text>
<text x="203.3" y="35.6">B5</text>
<text x="41.4" y="36.8">7</text>
<text x="41.4" y="39.4">8</text>
<text x="41.4" y="41.9">9</text>
<text x="203.3" y="40.6">A7</text>
<text x="246.1" y="40.1" transform="rotate(-90 246.1 40.1)">5</text>
<text x="203.3" y="45.7">A6</text>
<text x="203.3" y="43.2">B7</text>
<text x="254.8" y="43.2">6</text>
<text x="254.8" y="45.7">7</text>
<text x="203.3" y="48.3">B6</text>
<text x="237" y="48.3">1</text>
<text x="237" y="50.8">2</text>
<text x="254.8" y="50.8">4</text>
<text x="203.3" y="55.9">A8</text>
<text x="203.3" y="58.4">B8</text>
<text x="246.1" y="55.4" transform="rotate(-90 246.1 55.4)">3</text>
<text x="40.9" y="62.2">16</text>
<text x="40.9" y="64.8">17</text>
<text x="117.1" y="64.8">32</text>
<text x="183.9" y="64.8" transform="rotate(-90 183.9 64.8)">S1</text>
<text x="191.5" y="64.9" transform="rotate(-90 191.5 64.9)">A1</text>
<text x="40.9" y="69.8">19</text>
<text x="117.1" y="69.8">30</text>
<text x="117.1" y="67.3">31</text>
<text x="40.9" y="72.4">20</text>
<text x="40.9" y="80">23</text>
<text x="40.9" y="82.5">24</text>
<text x="117.1" y="82.5">25</text>
<text x="215.4" y="82.5">1</text>
<text x="228.1" y="82.5">5</text>
<text x="215.4" y="85.1">3</text>
<text x="228.1" y="85.1">4</text>
<text x="222" y="90.9" transform="rotate(-90 222 90.9)">2</text>
<text x="128" y="100.4" transform="rotate(-90 128 100.4)">4</text>
<text x="124.6" y="104.1">3</text>
<text x="131" y="104.1">1</text>
<text x="49.7" y="113">1</text>
<text x="128" y="109.3" transform="rotate(-90 128 109.3)">2</text>
<text x="49.7" y="115.6">2</text>
<text x="49.7" y="118.1">3</text>
<text x="58.1" y="118.1">38</text>
<text x="49.7" y="120.6">4</text>
<text x="49.7" y="123.2">5</text>
<text x="49.7" y="125.7">6</text>
<text x="58.1" y="125.7">35</text>
<text x="58.1" y="123.2">36</text>
<text x="49.7" y="128.3">7</text>
<text x="49.7" y="130.8">8</text>
<text x="49.2" y="135.9">10</text>
<text x="49.7" y="133.3">9</text>
<text x="49.2" y="138.4">11</text>
<text x="49.2" y="141">12</text>
<text x="49.2" y="143.5">13</text>
<text x="58.1" y="141">29</text>
<text x="123.3" y="138.4">1</text>
<text x="123.3" y="141">2</text>
<text x="123.3" y="143.5">3</text>
<text x="131.7" y="138.4">10</text>
<text x="132.2" y="143.5">8</text>
<text x="132.2" y="141">9</text>
<text x="49.2" y="146">14</text>
<text x="49.2" y="148.6">15</text>
<text x="123.3" y="146">4</text>
<text x="123.3" y="148.6">5</text>
<text x="132.2" y="148.6">6</text>
<text x="132.2" y="146">7</text>
<text x="49.2" y="151.1">16</text>
<text x="49.2" y="153.7">17</text>
<text x="49.2" y="156.2">18</text>
<text x="49.2" y="158.7">19</text>
<text x="49.2" y="161.3">20</text>
<text x="58.1" y="156.2">23</text>
</g>
<text font-size="1.8" fill="#009600" x="231.5" y="42.8">0.1uF 8</text>
</svg>
